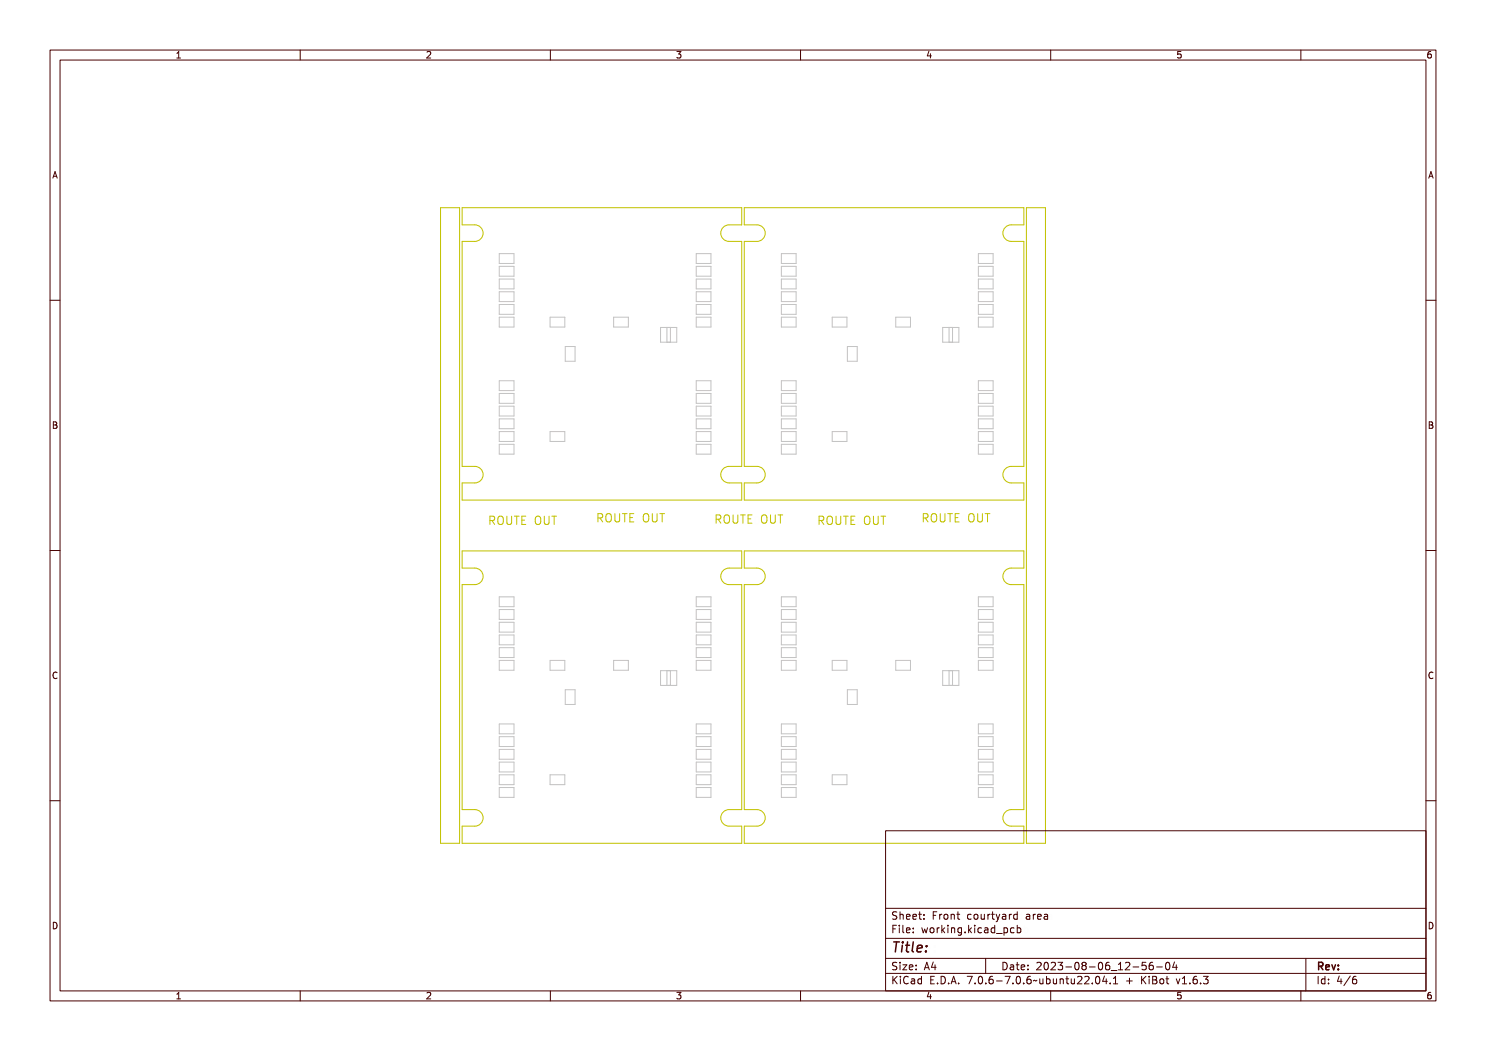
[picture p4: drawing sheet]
<svg xmlns="http://www.w3.org/2000/svg" width="297mm" height="210mm" viewBox="0 0 297 210" stroke-linecap="round" stroke-linejoin="round" font-family="sans-serif">
<g fill="none" stroke="#c2c2c2" stroke-width=".2">
<path d="M99.8 50.7h2.9v1.9h-2.9zM99.8 53.2h2.9v2h-2.9zM99.8 55.8h2.9v1.9h-2.9zM99.8 58.3h2.9v2h-2.9zM139.2 50.7h2.9v1.9h-2.9zM139.2 53.2h2.9v2h-2.9zM139.2 55.8h2.9v1.9h-2.9zM139.2 58.3h2.9v2h-2.9zM156.2 50.7h2.9v1.9h-2.9zM156.2 53.2h2.9v2h-2.9zM156.2 55.8h2.9v1.9h-2.9zM156.2 58.3h2.9v2h-2.9z"/>
<path d="M195.5 50.7h3v1.9h-3zM195.5 53.2h3v2h-3zM195.5 55.8h3v1.9h-3zM195.5 58.3h3v2h-3zM99.8 60.8h2.9v2h-2.9zM99.8 63.4h2.9v1.9h-2.9zM99.8 76.1h2.9v1.9h-2.9zM99.8 78.6h2.9v2h-2.9zM109.9 63.4h3v1.9h-3zM113 69.2h1.9v3h-1.9zM122.6 63.4h3v1.9h-3zM132 65.4h3.3v3h-3.3z"/>
<path d="M133.3 65.4v3M134 65.4v3M139.2 60.8h2.9v2h-2.9zM139.2 63.4h2.9v1.9h-2.9zM139.2 76.1h2.9v1.9h-2.9zM139.2 78.6h2.9v2h-2.9zM156.2 78.6h2.9v2h-2.9zM156.2 60.8h2.9v2h-2.9zM156.2 63.4h2.9v1.9h-2.9zM156.2 76.1h2.9v1.9h-2.9zM166.3 63.4h3v1.9h-3zM169.4 69.2h1.9v3h-1.9z"/>
<path d="M179 63.4h3v1.9h-3zM188.4 65.4h3.2v3h-3.2zM189.7 65.4v3M190.4 65.4v3M195.5 60.8h3v2h-3zM195.5 63.4h3v1.9h-3zM195.5 76.1h3v1.9h-3zM195.5 78.6h3v2h-3zM99.8 83.7h2.9v2h-2.9zM99.8 81.2h2.9v1.9h-2.9zM99.8 86.2h2.9v2h-2.9zM99.8 88.8h2.9v1.9h-2.9z"/>
<path d="M109.9 86.2h3v2h-3zM139.2 81.2h2.9v1.9h-2.9zM139.2 83.7h2.9v2h-2.9zM139.2 86.2h2.9v2h-2.9zM139.2 88.8h2.9v1.9h-2.9zM156.2 83.7h2.9v2h-2.9zM156.2 81.2h2.9v1.9h-2.9zM156.2 88.8h2.9v1.9h-2.9zM156.2 86.2h2.9v2h-2.9zM166.3 86.2h3v2h-3zM195.5 83.7h3v2h-3zM195.5 81.2h3v1.9h-3z"/>
<path d="M195.5 86.2h3v2h-3zM195.5 88.8h3v1.9h-3zM99.8 119.3h2.9v1.9h-2.9zM139.2 119.3h2.9v1.9h-2.9zM156.2 119.3h2.9v1.9h-2.9zM195.5 119.3h3v1.9h-3zM99.8 121.8h2.9v2h-2.9zM99.8 124.3h2.9v2h-2.9zM99.8 126.9h2.9v1.9h-2.9zM99.8 129.4h2.9v2h-2.9zM99.8 132h2.9v1.9h-2.9zM109.9 132h3v1.9h-3z"/>
<path d="M113 137.8h1.9v3h-1.9zM122.6 132h3v1.9h-3zM132 134h3.3v3h-3.3zM133.3 134v3M134 134v3M139.2 121.8h2.9v2h-2.9zM139.2 124.3h2.9v2h-2.9zM139.2 126.9h2.9v1.9h-2.9zM139.2 129.4h2.9v2h-2.9zM139.2 132h2.9v1.9h-2.9zM156.2 132h2.9v1.9h-2.9zM156.2 129.4h2.9v2h-2.9z"/>
<path d="M156.2 121.8h2.9v2h-2.9zM156.2 124.3h2.9v2h-2.9zM156.2 126.9h2.9v1.9h-2.9zM166.3 132h3v1.9h-3zM169.4 137.8h1.9v3h-1.9zM179 132h3v1.9h-3zM188.4 134h3.2v3h-3.2zM189.7 134v3M190.4 134v3M195.5 121.8h3v2h-3zM195.5 124.3h3v2h-3zM195.5 126.9h3v1.9h-3z"/>
<path d="M195.5 129.4h3v2h-3zM195.5 132h3v1.9h-3zM99.8 144.7h2.9v1.9h-2.9zM99.8 147.2h2.9v2h-2.9zM99.8 149.7h2.9v2h-2.9zM99.8 152.3h2.9v1.9h-2.9zM99.8 154.8h2.9v2h-2.9zM99.8 157.4h2.9v1.9h-2.9zM109.9 154.8h3v2h-3zM139.2 144.7h2.9v1.9h-2.9zM139.2 147.2h2.9v2h-2.9zM139.2 149.7h2.9v2h-2.9z"/>
<path d="M139.2 152.3h2.9v1.9h-2.9zM139.2 154.8h2.9v2h-2.9zM139.2 157.4h2.9v1.9h-2.9zM156.2 144.7h2.9v1.9h-2.9zM156.2 149.7h2.9v2h-2.9zM156.2 154.8h2.9v2h-2.9zM156.2 147.2h2.9v2h-2.9zM156.2 152.3h2.9v1.9h-2.9zM156.2 157.4h2.9v1.9h-2.9zM166.3 154.8h3v2h-3zM195.5 144.7h3v1.9h-3zM195.5 147.2h3v2h-3z"/>
<path d="M195.5 149.7h3v2h-3zM195.5 152.3h3v1.9h-3zM195.5 154.8h3v2h-3zM195.5 157.4h3v1.9h-3z"/>
</g>
<g fill="none" stroke="#c2c200" stroke-width=".2">
<path d="M88 41.5h3.9v127h-3.9zM92.4 41.5h55.8v3.4h-2.5a1.65 1.65 0 0 0-1.6 1.7 1.65 1.65 0 0 0 1.6 1.6h2.5v45h-2.5a1.65 1.65 0 0 0-1.6 1.6 1.65 1.65 0 0 0 1.6 1.7h2.5v3.4h-55.8v-3.4h2.5a1.65 1.65 0 0 0 1.7-1.7 1.65 1.65 0 0 0-1.7-1.6h-2.5v-45h2.5a1.65 1.65 0 0 0 1.7-1.6 1.65 1.65 0 0 0-1.7-1.7h-2.5zM148.8 41.5h55.8v3.4h-2.5a1.65 1.65 0 0 0-1.7 1.7 1.65 1.65 0 0 0 1.7 1.6h2.5v45h-2.5a1.65 1.65 0 0 0-1.7 1.6 1.65 1.65 0 0 0 1.7 1.7h2.5v3.4h-55.8v-3.4h2.5a1.65 1.65 0 0 0 1.6-1.7 1.65 1.65 0 0 0-1.6-1.6h-2.5v-45h2.5a1.65 1.65 0 0 0 1.6-1.6 1.65 1.65 0 0 0-1.6-1.7h-2.5zM205.1 41.5h3.9v127h-3.9zM92.4 110.1h55.8v3.4h-2.5a1.65 1.65 0 0 0-1.6 1.7 1.65 1.65 0 0 0 1.6 1.6h2.5v45h-2.5a1.65 1.65 0 0 0-1.6 1.6 1.65 1.65 0 0 0 1.6 1.7h2.5v3.4h-55.8v-3.4h2.5a1.65 1.65 0 0 0 1.7-1.7 1.65 1.65 0 0 0-1.7-1.6h-2.5v-45h2.5a1.65 1.65 0 0 0 1.7-1.6 1.65 1.65 0 0 0-1.7-1.7h-2.5zM97.6 103.4a.8 .8 0 0 1 1 .3v.3l-.3 .2 .5 .8h-.3l-.2-.5-.3-.2h-.2v.7h-.2zM97.8 103.6h.2a.29 .29 0 0 1 .4 .3 .29 .29 0 0 1-.3 .2h-.3zM99.1 103.5a.59 .59 0 0 1 .7 0 .59 .59 0 0 1 .2 .7 .59 .59 0 0 1-.6 .8 .59 .59 0 0 1-.5-.8zM99.3 103.6a.63 .63 0 0 1 .4 1l-.1 .2a.62 .62 0 0 1-.4-1zM100.3 103.4h.2v1.1a.3 .3 0 0 0 .3 .4 .3 .3 0 0 0 .2-.4v-1.1h.3v1a.52 .52 0 0 1-.5 .6 .52 .52 0 0 1-.5-.6zM101.5 103.4h1.2v.2h-.5v1.4h-.2v-1.4h-.5zM103 103.4h.9v.2h-.7v.5h.7v.1h-.7v.6h.7v.2h-.9z"/>
<path d="M105.8 103.5a.59 .59 0 0 1 .7 0 .59 .59 0 0 1 .1 .7 .59 .59 0 0 1-.5 .8 .59 .59 0 0 1-.6-.8zM105.9 103.6a.63 .63 0 0 1 .4 1l-.2 .3a.91 .91 0 0 1-.2-1.3zM106.9 103.4h.2v1.1a.3 .3 0 0 0 .3 .4 .3 .3 0 0 0 .3-.4v-1.1h.2v1a.52 .52 0 0 1-.5 .6 .52 .52 0 0 1-.5-.6zM108.1 103.4h1.2v.2h-.5v1.4h-.2v-1.4h-.5zM110.3 103.1h.9M110.8 103.1v1.7M119.2 102.9a.8 .8 0 0 1 .9 .3l.1 .3-.3 .2 .5 .8h-.3l-.2-.6-.3-.1h-.2v.7h-.2zM119.4 103.1h.2a.29 .29 0 0 1 .4 .2 .29 .29 0 0 1-.4 .3h-.2zM120.7 103a.59 .59 0 0 1 .7 0 .59 .59 0 0 1 .2 .7 .59 .59 0 0 1-.6 .8 .59 .59 0 0 1-.5-.8zM120.9 103.1a.63 .63 0 0 1 .4 1l-.1 .2a.62 .62 0 0 1-.5-1zM121.9 102.9h.2v1.1a.3 .3 0 0 0 .3 .4 .3 .3 0 0 0 .2-.4v-1.1h.3v1a.52 .52 0 0 1-.5 .6 .52 .52 0 0 1-.5-.6zM123.1 102.9h1.2v.2h-.5v1.4h-.2v-1.4h-.5z"/>
<path d="M124.6 102.9h.9v.2h-.7v.4h.7v.2h-.7v.6h.7v.2h-.9zM127.4 103a.59 .59 0 0 1 .7 0 .59 .59 0 0 1 .1 .7 .59 .59 0 0 1-.5 .8 .59 .59 0 0 1-.6-.8zM127.5 103.1a.63 .63 0 0 1 .4 1l-.2 .3a.91 .91 0 0 1-.2-1.3zM128.5 102.9h.2v1.1a.3 .3 0 0 0 .3 .4 .3 .3 0 0 0 .3-.4v-1.1h.2v1a.52 .52 0 0 1-.5 .6 .52 .52 0 0 1-.5-.6zM129.7 102.9h1.2v.2h-.5v1.4h-.2v-1.4h-.5zM131.9 102.6h.9M132.3 102.6v1.7M142.8 103.1a.8 .8 0 0 1 1 .3v.4l-.3 .2 .5 .8h-.3l-.2-.6-.3-.1h-.2v.7h-.2zM143 103.3h.3a.29 .29 0 0 1 .3 .3 .29 .29 0 0 1-.3 .3h-.3zM144.3 103.2a.59 .59 0 0 1 .7 .1 .59 .59 0 0 1 .2 .6 .59 .59 0 0 1-.6 .9 .59 .59 0 0 1-.5-.9zM144.5 103.3a.63 .63 0 0 1 .4 1l-.1 .3a.62 .62 0 0 1-.4-1zM145.5 103.1h.2v1.1a.3 .3 0 0 0 .3 .4 .3 .3 0 0 0 .3-.4v-1.1h.2v1a.52 .52 0 0 1-.5 .7 .52 .52 0 0 1-.5-.7z"/>
<path d="M146.7 103.1h1.2v.2h-.5v1.5h-.2v-1.5h-.5zM148.2 103.1h.9v.2h-.7v.5h.7v.2h-.7v.6h.8v.2h-1zM148.8 110.1h55.8v3.4h-2.5a1.65 1.65 0 0 0-1.7 1.7 1.65 1.65 0 0 0 1.7 1.6h2.5v45h-2.5a1.65 1.65 0 0 0-1.7 1.6 1.65 1.65 0 0 0 1.7 1.7h2.5v3.4h-55.8v-3.4h2.5a1.65 1.65 0 0 0 1.6-1.7 1.65 1.65 0 0 0-1.6-1.6h-2.5v-45h2.5a1.65 1.65 0 0 0 1.6-1.6 1.65 1.65 0 0 0-1.6-1.7h-2.5zM151 103.2a.59 .59 0 0 1 .7 .1 .59 .59 0 0 1 .1 .6 .59 .59 0 0 1-.5 .9 .59 .59 0 0 1-.6-.9zM151.1 103.3a.63 .63 0 0 1 .5 1l-.3 .3a.91 .91 0 0 1-.2-1.3zM152.1 103.1h.2v1.1a.3 .3 0 0 0 .3 .4 .3 .3 0 0 0 .3-.4v-1.1h.2v1a.52 .52 0 0 1-.5 .7 .52 .52 0 0 1-.5-.7zM153.3 103.1h1.3v.2h-.6v1.5h-.2v-1.5h-.5zM155.5 102.9h.9M156 102.9v1.6M163.4 103.4a.8 .8 0 0 1 .9 .3l.1 .3-.4 .2 .6 .8h-.3l-.2-.5-.3-.2h-.2v.7h-.2zM163.6 103.6h.2a.29 .29 0 0 1 .4 .3 .29 .29 0 0 1-.4 .2h-.2zM164.9 103.5a.59 .59 0 0 1 .7 0 .59 .59 0 0 1 .2 .7 .59 .59 0 0 1-.6 .8 .59 .59 0 0 1-.5-.8z"/>
<path d="M165.1 103.6a.63 .63 0 0 1 .4 1l-.3 .3a.91 .91 0 0 1-.1-1.3zM166 103.4h.3v1.1a.3 .3 0 0 0 .2 .4 .3 .3 0 0 0 .3-.4v-1.1h.3v1a.52 .52 0 0 1-.5 .6 .52 .52 0 0 1-.6-.6zM167.3 103.4h1.2v.2h-.5v1.4h-.2v-1.4h-.5zM168.8 103.4h.9v.2h-.7v.5h.7v.1h-.7v.6h.7v.2h-.9zM171.6 103.5a.59 .59 0 0 1 .6 0 .59 .59 0 0 1 .2 .7 .59 .59 0 0 1-.5 .8 .59 .59 0 0 1-.6-.8zM171.7 103.6a.63 .63 0 0 1 .4 1l-.1 .2a.62 .62 0 0 1-.4-1zM172.7 103.4h.2v1.1a.3 .3 0 0 0 .3 .4 .3 .3 0 0 0 .3-.4v-1.1h.2v1a.52 .52 0 0 1-.5 .6 .52 .52 0 0 1-.5-.6zM173.9 103.4h1.2v.2h-.5v1.4h-.2v-1.4h-.5zM176.1 103.1h.9M176.5 103.1v1.7M184.2 102.9a.8 .8 0 0 1 1 .3v.3l-.3 .2 .5 .8h-.2l-.3-.6-.3-.1h-.2v.7h-.2zM184.4 103.1h.3a.29 .29 0 0 1 .3 .2 .29 .29 0 0 1-.3 .3h-.3z"/>
<path d="M185.7 103a.59 .59 0 0 1 .7 0 .59 .59 0 0 1 .2 .7 .59 .59 0 0 1-.5 .8 .59 .59 0 0 1-.6-.8zM185.9 103.1a.63 .63 0 0 1 .4 1l-.3 .3a.91 .91 0 0 1-.1-1.3zM186.9 102.9h.2v1.1a.3 .3 0 0 0 .3 .4 .3 .3 0 0 0 .3-.4v-1.1h.2v1a.52 .52 0 0 1-.5 .6 .52 .52 0 0 1-.5-.6zM188.1 102.9h1.2v.2h-.5v1.4h-.2v-1.4h-.5zM189.6 102.9h.9v.2h-.7v.4h.7v.2h-.7v.6h.8v.2h-1zM192.4 103a.59 .59 0 0 1 .7 0 .59 .59 0 0 1 .1 .7 .59 .59 0 0 1-.5 .8 .59 .59 0 0 1-.6-.8zM192.5 103.1a.63 .63 0 0 1 .5 1l-.2 .2a.62 .62 0 0 1-.4-1zM193.5 102.9h.2v1.1a.3 .3 0 0 0 .3 .4 .3 .3 0 0 0 .3-.4v-1.1h.2v1a.52 .52 0 0 1-.5 .6 .52 .52 0 0 1-.5-.6zM194.7 102.9h1.3v.2h-.6v1.4h-.2v-1.4h-.5zM196.9 102.6h.9M197.4 102.6v1.7"/>
</g>
<g fill="none" stroke="#480000" stroke-width=".2">
<path d="M10 10h277v190h-277zM12 12h273v186h-273zM60 10v2M110 10v2M160 10v2M210 10v2M260 10v2M10 60h2M285 60h2M10 110h2M285 110h2M10 160h2"/>
<path d="M285 160h2M177 166h108v32h-108zM60 198v2M110 198v2M160 198v2M177 181.5h108M177 187.5h108M177 191.5h108M177 194.5h108M178.1 195.2h.2v.6l.6-.6h.3l-.6 .6 .6 .8h-.2l-.5-.7-.2 .2v.5h-.2zM178.2 185h.9v.2h-.7v.4h.6v.2h-.6v.7h-.2zM178.3 182.4l.5-.1h.2v.2a.31 .31 0 0 0-.5-.1 .31 .31 0 0 0 0 .5 .5 .5 0 0 1 .6 .6 .5 .5 0 0 1-.8 .2l-.1-.2a.34 .34 0 0 0 .4 .1 .34 .34 0 0 0 .1-.5 .47 .47 0 0 1-.5-.2 .47 .47 0 0 1 .1-.5z"/>
<path d="M178.3 192.5l.5-.1h.2v.2a.31 .31 0 0 0-.5-.1 .31 .31 0 0 0 0 .5 .5 .5 0 0 1 .6 .6 .5 .5 0 0 1-.8 .2l-.1-.2a.34 .34 0 0 0 .4 .1 .34 .34 0 0 0 .1-.5 .47 .47 0 0 1-.5-.2 .47 .47 0 0 1 .1-.5zM179.4 182.2h.2v.6a.35 .35 0 0 1 .4-.1 .35 .35 0 0 1 .2 .4v.6h-.2v-.8h-.4v.8h-.2zM179.5 185.4h.4v.9h.4v.2h-.9v-.2h.3v-.8h-.2zM179.5 192.8h.4v.9h.4v.1h-.9v-.1h.3v-.8h-.2zM179.5 195.6h.4v.9h.4v.1h-.9v-.1h.3v-.8h-.2zM179.7 184.9h.2v.3h-.2zM179.7 192.3h.2v.3h-.2zM179.7 195.1h.2v.3h-.2zM180.6 184.9h.4v1.3l.4 .1v.2l-.5-.2v-1.2h-.3zM180.6 192.8h.8l-.6 .9h.6v.1h-.8l.6-.9h-.6zM180.7 182.8l.1-.1a.49 .49 0 0 1 .5 0 .49 .49 0 0 1 .2 .5h-.8a.42 .42 0 0 0 .3 .4 .42 .42 0 0 0 .4-.1 .47 .47 0 0 1-.4 .3 .47 .47 0 0 1-.4-.3zM180.7 195.4a.4 .4 0 0 1 .4-.3 .4 .4 0 0 1 .4 .3 .56 .56 0 0 0-.8 .4 .56 .56 0 0 0 .5 .7l.3-.1a.43 .43 0 0 1-.5 .3 .43 .43 0 0 1-.4-.4v-.6z"/>
<path d="M180.8 182.9l.4-.1 .1 .3h-.6zM181.8 195.6l.3-.1a.43 .43 0 0 1 .5 .5v.6h-.1v-.1a.38 .38 0 0 1-.5 .2 .38 .38 0 0 1-.2-.5 .38 .38 0 0 1 .4-.2h.3a.35 .35 0 0 0-.3-.4 .35 .35 0 0 0-.4 .2zM181.9 182.8l.1-.1a.49 .49 0 0 1 .5 0 .49 .49 0 0 1 .2 .5h-.8a.42 .42 0 0 0 .3 .4 .42 .42 0 0 0 .5-.1 .47 .47 0 0 1-.5 .3 .47 .47 0 0 1-.4-.3zM181.9 185.5l.1-.1a.49 .49 0 0 1 .5 0 .49 .49 0 0 1 .2 .5h-.8a.42 .42 0 0 0 .3 .4 .42 .42 0 0 0 .5-.1 .47 .47 0 0 1-.5 .3 .47 .47 0 0 1-.4-.3zM181.9 192.9l.1-.1a.49 .49 0 0 1 .5 0 .49 .49 0 0 1 .2 .5h-.8a.42 .42 0 0 0 .3 .4 .42 .42 0 0 0 .5-.1 .47 .47 0 0 1-.5 .3 .47 .47 0 0 1-.4-.3zM182 196.2l.5-.1a.31 .31 0 0 1-.2 .4 .31 .31 0 0 1-.4-.1zM182 182.9l.4-.1 .1 .3h-.6zM182 185.6l.4-.1 .1 .3h-.6zM182 193l.4-.1 .1 .3h-.6zM183 195.7l.4-.2 .2 .2v-.6h.2v1.5h-.2v-.1a.42 .42 0 0 1-.5 .1 .42 .42 0 0 1-.2-.5zM183.2 195.8l.1-.1a.4 .4 0 0 1 .3 .4 .4 .4 0 0 1-.3 .4l-.2-.2zM183.2 182.3h.2v.4h.4v.1h-.4v.7l.4 .1v.1h-.4l-.1-.1-.1-.8h-.3v-.1h.3z"/>
<path d="M183.3 185.4h.2v.3h-.2zM183.3 186.2h.2v.3h-.2zM183.3 192.8h.2v.3h-.2zM183.3 193.6h.2v.2h-.2zM184.5 182.7h.2v.3h-.2zM184.5 183.5h.2v.2h-.2zM185.2 185.4h.2l.2 .8 .1-.5h.2l.2 .5 .1-.8h.2l-.2 1.1h-.2l-.2-.7-.2 .7h-.1zM185.4 195.2h.9v.2h-.7v.4h.6v.2h-.6v.5h.7v.1h-.9zM185.7 192.4h.2l.5 1.4h-.2l-.1-.3h-.5l-.1 .3h-.2zM185.8 192.6l.2 .7h-.4zM186.6 182.3h.9v.2h-.7v.4h.6v.2h-.6v.6h-.2zM186.8 185.6l.1-.1a.39 .39 0 0 1 .4 .4 .39 .39 0 0 1-.4 .4l-.1-.2z"/>
<path d="M186.9 196.4h.2v.2h-.2zM187.1 192.4h.2v.9h.2v.2h-.2v.3h-.2v-.3h-.6zM187.1 192.6v.7h-.4zM187.8 195.2a.76 .76 0 0 1 .9 .7 .76 .76 0 0 1-.9 .7zM188 195.4a.57 .57 0 0 1 .5 .5 .57 .57 0 0 1-.5 .6zM188 182.7h.2v.2v-.1a.29 .29 0 0 1 .3-.2 .29 .29 0 0 1 .3 .3 .37 .37 0 0 0-.5-.1 .37 .37 0 0 0-.1 .4v.5h-.2zM188 185.4h.2v.2v-.1a.29 .29 0 0 1 .3-.2 .29 .29 0 0 1 .3 .3 .37 .37 0 0 0-.5-.1 .37 .37 0 0 0-.1 .4v.6h-.2zM189.1 184.9h.1v.9l.5-.4h.2l-.4 .4 .5 .7h-.2l-.4-.6-.2 .1v.5h-.1zM189.2 182.9l.1-.1a.39 .39 0 0 1 .4 .4 .39 .39 0 0 1-.4 .4l-.1-.2zM189.3 196.4h.3v.2h-.3zM190.2 182.7h.2v.1a.35 .35 0 0 1 .4-.1 .35 .35 0 0 1 .3 .4v.6h-.2l-.1-.8h-.3l-.1 .8h-.2zM190.3 185.4h.4v.9h.4v.2h-.9v-.2h.4v-.8h-.3z"/>
<path d="M190.5 195.2h.3l.4 1.4h-.2l-.1-.3h-.5l-.1 .3h-.2zM190.6 184.9h.1v.3h-.1zM190.6 195.4l.2 .7h-.4zM191.4 185.4h.2v.1a.35 .35 0 0 1 .4-.1 .35 .35 0 0 1 .3 .4v.7h-.2l-.1-.9h-.3l-.1 .9h-.2zM191.7 182.3h.1v.4h.4v.1h-.4v.7l.4 .1v.1h-.4l-.1-.1v-.8h-.3v-.1h.3zM191.7 196.4h.3v.2h-.3zM192.7 185.5l.3-.2 .3 .2v-.1h.2v1a.53 .53 0 0 1-.8 .4v-.2a.36 .36 0 0 0 .4 .1 .36 .36 0 0 0 .2-.4l-.1 .1a.53 .53 0 0 1-.7-.3 .53 .53 0 0 1 .2-.6zM192.8 185.6l.1-.1a.39 .39 0 0 1 .4 .4 .39 .39 0 0 1-.4 .4l-.1-.2zM193.8 195.2h.9l-.5 1.4h-.2l.5-1.2h-.7zM194 182.8a.39 .39 0 0 1 .4-.2 .39 .39 0 0 1 .3 .3 .4 .4 0 0 0-.6 0 .4 .4 0 0 0 0 .6 .4 .4 0 0 0 .6 0 .45 .45 0 0 1-.6 .3 .45 .45 0 0 1-.3-.6zM194.1 186.2h.3v.3h-.3zM195.1 184.9h.2v.9l.4-.4h.3l-.5 .4 .5 .7h-.2l-.4-.6-.1 .1v.5h-.2z"/>
<path d="M195.2 182.9l.1-.1a.39 .39 0 0 1 .4 .4 .39 .39 0 0 1-.4 .4l-.1-.2zM195.3 196.4h.3v.2h-.3zM196.2 182.7h.2v.8l.2 .1 .3-.2v-.7h.2v1h-.2v-.1a.35 .35 0 0 1-.4 .2 .35 .35 0 0 1-.3-.5zM196.3 185.4h.5v.9h.3v.2h-.9v-.2h.4v-.8h-.3zM196.3 195.4a.57 .57 0 0 1 .7 0 .57 .57 0 0 1 .1 .8 .5 .5 0 0 1-.6 .5 .5 .5 0 0 1-.3-.8zM196.5 195.4a.61 .61 0 0 1 .4 1l-.1 .1a.61 .61 0 0 1-.4-1zM196.6 184.9h.2v.3h-.2zM197 191.5v3M197.6 185.5a.39 .39 0 0 1 .4-.2 .39 .39 0 0 1 .3 .3 .4 .4 0 0 0-.6 0 .4 .4 0 0 0 0 .6 .4 .4 0 0 0 .6 0 .45 .45 0 0 1-.6 .3 .45 .45 0 0 1-.3-.6zM197.6 182.7h.2v.2v-.1a.29 .29 0 0 1 .4-.2 .29 .29 0 0 1 .2 .3 .37 .37 0 0 0-.4-.1 .37 .37 0 0 0-.2 .4v.5h-.2zM197.7 196.4h.3v.2h-.3zM198.7 185.4l.2-.1a.43 .43 0 0 1 .6 .5v.7h-.2v-.2a.38 .38 0 0 1-.5 .2 .38 .38 0 0 1-.2-.5 .38 .38 0 0 1 .5-.2h.2a.35 .35 0 0 0-.3-.4 .35 .35 0 0 0-.3 .2z"/>
<path d="M198.7 195.4a.38 .38 0 0 1 .4-.3 .38 .38 0 0 1 .3 .3 .43 .43 0 0 0-.5 0 .43 .43 0 0 0-.1 .5 .46 .46 0 0 1 .7 .1 .46 .46 0 0 1-.2 .6 .46 .46 0 0 1-.7-.2zM198.8 186l.5-.1a.31 .31 0 0 1-.1 .4 .31 .31 0 0 1-.4-.1zM198.9 182.3h.2v.4h.4v.1h-.4v.7l.4 .1v.1h-.4l-.2-.1v-.8h-.3v-.1h.3zM199.8 182.7h.1l.4 .8 .3-.8h.2l-.3 .7a.68 .68 0 0 1-.7 .8l.4-.5zM199.9 185.5l.3-.2 .3 .2v-.6h.2v1.6h-.2v-.2a.42 .42 0 0 1-.5 .1 .42 .42 0 0 1-.2-.5zM200 196h.5v.2h-.5zM200 185.6l.1-.1a.39 .39 0 0 1 .4 .4 .39 .39 0 0 1-.4 .4l-.1-.2zM200.1 192.4a.76 .76 0 0 1 1 .7 .76 .76 0 0 1-1 .7zM200.3 192.6a.57 .57 0 0 1 .6 .5 .57 .57 0 0 1-.6 .6zM200.9 186.8l1.2 .1zM201 195.2h.9l-.5 1.4h-.2l.5-1.2h-.7zM201.1 182.7l.2-.1a.43 .43 0 0 1 .6 .5v.6h-.2v-.1a.38 .38 0 0 1-.5 .2 .38 .38 0 0 1-.2-.5 .38 .38 0 0 1 .5-.2h.2a.35 .35 0 0 0-.2-.4 .35 .35 0 0 0-.4 .2z"/>
<path d="M201.2 183.3l.5-.1a.31 .31 0 0 1-.1 .4 .31 .31 0 0 1-.4-.1zM201.4 192.8l.3-.1a.43 .43 0 0 1 .5 .5v.6h-.1v-.1a.38 .38 0 0 1-.5 .2 .38 .38 0 0 1-.2-.5 .38 .38 0 0 1 .4-.2h.3a.35 .35 0 0 0-.3-.4 .35 .35 0 0 0-.4 .2zM201.6 193.4l.5-.1a.31 .31 0 0 1-.2 .4 .31 .31 0 0 1-.4-.1zM202.2 185.4h.2v.1a.53 .53 0 0 1 .8 .3 .53 .53 0 0 1-.6 .7l-.2-.2v.6h-.2zM202.4 182.7h.2v.2l.1-.1a.29 .29 0 0 1 .3-.2 .29 .29 0 0 1 .2 .3 .37 .37 0 0 0-.4-.1 .37 .37 0 0 0-.2 .4v.5h-.2zM202.5 185.6l.1-.1a.4 .4 0 0 1 .4 .4 .4 .4 0 0 1-.4 .4l-.2-.2zM202.5 196.4h.3v.2h-.3zM202.8 192.4h.2v.4h.4v.1h-.4v.7l.4 .1v.1h-.4l-.2-.1v-.8h-.3v-.1h.3zM203.5 182.8l.3-.2 .3 .2v-.6h.2v1.5h-.2v-.1a.42 .42 0 0 1-.5 .1 .42 .42 0 0 1-.2-.5zM203.5 195.4a.57 .57 0 0 1 .8 0 .57 .57 0 0 1 0 .8 .5 .5 0 0 1-.6 .5 .5 .5 0 0 1-.3-.8zM203.6 185.5a.39 .39 0 0 1 .4-.2 .39 .39 0 0 1 .3 .3 .4 .4 0 0 0-.5 0 .4 .4 0 0 0 0 .6 .4 .4 0 0 0 .5 0 .45 .45 0 0 1-.6 .3 .45 .45 0 0 1-.2-.6zM203.6 182.9l.1-.1a.4 .4 0 0 1 .4 .4 .4 .4 0 0 1-.4 .4l-.1-.2z"/>
<path d="M203.7 195.4a.61 .61 0 0 1 .4 1l-.1 .1a.61 .61 0 0 1-.3-1zM203.9 192.9l.1-.1a.49 .49 0 0 1 .5 0 .49 .49 0 0 1 .2 .5h-.8a.42 .42 0 0 0 .3 .4 .42 .42 0 0 0 .5-.1 .47 .47 0 0 1-.5 .3 .47 .47 0 0 1-.4-.3zM204 193l.4-.1 .1 .3h-.6zM204.7 184.9h.1v.6a.53 .53 0 0 1 .8 .3 .53 .53 0 0 1-.6 .7l-.2-.2v.2h-.1zM204.9 185.6l.1-.1a.39 .39 0 0 1 .4 .4 .39 .39 0 0 1-.4 .4l-.1-.2zM204.9 196.4h.3v.2h-.3zM205.3 192.8h.2v.3h-.2zM205.3 193.6h.2v.2h-.2zM205.9 182.7l.3-.1a.43 .43 0 0 1 .5 .5v.6h-.2v-.1a.38 .38 0 0 1-.5 .2 .38 .38 0 0 1-.2-.5 .38 .38 0 0 1 .5-.2h.2a.35 .35 0 0 0-.2-.4 .35 .35 0 0 0-.4 .2zM205.9 195.4a.38 .38 0 0 1 .4-.3 .38 .38 0 0 1 .3 .3 .43 .43 0 0 0-.5 0 .43 .43 0 0 0-.1 .5 .46 .46 0 0 1 .7 .1 .46 .46 0 0 1-.2 .6 .46 .46 0 0 1-.6-.2zM206.1 183.3l.4-.1a.31 .31 0 0 1-.1 .4 .31 .31 0 0 1-.4-.1zM207 196l1-.1a.49 .49 0 0 1-.8 .1l-.2 .2z"/>
<path d="M207.2 182.7h.2v.2l.1-.1a.29 .29 0 0 1 .3-.2 .29 .29 0 0 1 .2 .3 .37 .37 0 0 0-.4-.1 .37 .37 0 0 0-.2 .4v.5h-.2zM207.4 192.5a.53 .53 0 0 1 .8 .1 .53 .53 0 0 1-.3 .7l-.3 .4h.7v.1h-.9l.3-.5a.4 .4 0 0 0 .3-.4 .4 .4 0 0 0-.3-.4l-.3 .2zM208.3 195.6h.1l.1 .8 .2 .1 .2-.2v-.7h.2v1h-.2v-.1a.35 .35 0 0 1-.4 .2 .35 .35 0 0 1-.2-.5zM208.3 182.8l.2-.1a.49 .49 0 0 1 .5 0 .49 .49 0 0 1 .2 .5h-.8a.42 .42 0 0 0 .3 .4 .42 .42 0 0 0 .4-.1 .47 .47 0 0 1-.4 .3 .47 .47 0 0 1-.4-.3zM208.5 182.9l.3-.1 .2 .3h-.6zM208.7 192.6a.57 .57 0 0 1 .7 0 .57 .57 0 0 1 .1 .8 .5 .5 0 0 1-.6 .5 .5 .5 0 0 1-.3-.8zM208.9 192.6a.61 .61 0 0 1 .3 1l-.1 .1a.61 .61 0 0 1-.3-1zM209.5 195.1h.2v.6a.53 .53 0 0 1 .7 .3 .53 .53 0 0 1-.6 .7l-.1-.2v.1h-.2zM209.5 182.7l.3-.1a.43 .43 0 0 1 .5 .5v.6h-.2v-.1a.38 .38 0 0 1-.5 .2 .38 .38 0 0 1-.2-.5 .38 .38 0 0 1 .5-.2h.2a.35 .35 0 0 0-.2-.4 .35 .35 0 0 0-.4 .2zM209.7 183.3l.4-.1a.31 .31 0 0 1-.1 .4 .31 .31 0 0 1-.4-.1zM209.7 195.8l.1-.1a.4 .4 0 0 1 .4 .4 .4 .4 0 0 1-.4 .4l-.1-.2zM209.8 192.5a.53 .53 0 0 1 .8 .1 .53 .53 0 0 1-.3 .7l-.3 .4h.7v.1h-.9l.3-.5a.4 .4 0 0 0 .3-.4 .4 .4 0 0 0-.3-.4l-.3 .2z"/>
<path d="M210 198v2M210.7 195.6h.2v.8l.2 .1 .2-.2v-.7h.2v1h-.2v-.1a.35 .35 0 0 1-.4 .2 .35 .35 0 0 1-.2-.5zM211 192.4a.46 .46 0 0 1 .6 0 .46 .46 0 0 1 .1 .6l-.1 .1a.47 .47 0 0 1 .2 .7 .47 .47 0 0 1-.7 0l-.1-.2a.35 .35 0 0 0 .5 .1 .35 .35 0 0 0 0-.5h-.3v-.2a.29 .29 0 0 0 .4-.1 .29 .29 0 0 0-.1-.4 .29 .29 0 0 0-.4 .1h-.1zM211.9 195.6h.2v.1a.35 .35 0 0 1 .4-.1 .35 .35 0 0 1 .2 .4v.6h-.2v-.8h-.4v.8h-.2zM212.4 193.2h.5v.2h-.5zM213.3 195.2h.2v.4h.4v.1h-.4v.7l.4 .1v.1h-.4l-.2-.1v-.8h-.3v-.1h.3zM213.5 192.6a.57 .57 0 0 1 .7 0 .57 .57 0 0 1 .1 .8 .5 .5 0 0 1-.6 .5 .5 .5 0 0 1-.3-.8zM213.7 192.6a.61 .61 0 0 1 .3 1v.1a.61 .61 0 0 1-.4-1zM214.3 195.6h.2v.8l.2 .1 .2-.2v-.7h.2v1h-.2v-.1a.35 .35 0 0 1-.4 .2 .35 .35 0 0 1-.2-.5zM214.7 192.5a.41 .41 0 0 1 .7-.1 .41 .41 0 0 1-.2 .7 .42 .42 0 0 1 .2 .6 .42 .42 0 0 1-.7 0 .42 .42 0 0 1 .2-.6l-.3-.2zM215.5 195.3a.53 .53 0 0 1 .8 .1 .53 .53 0 0 1-.3 .7l-.3 .4h.6v.1h-.9l.4-.5a.4 .4 0 0 0 .3-.4 .4 .4 0 0 0-.3-.4l-.3 .2zM216 193.2h.5v.2h-.5z"/>
<path d="M216.7 195.3a.53 .53 0 0 1 .8 .1 .53 .53 0 0 1-.3 .7l-.3 .4h.6v.1h-.9l.4-.5a.4 .4 0 0 0 .3-.4 .4 .4 0 0 0-.3-.4l-.3 .2zM217.1 192.6a.57 .57 0 0 1 .7 0 .57 .57 0 0 1 .1 .8 .5 .5 0 0 1-.6 .5 .5 .5 0 0 1-.3-.8zM217.3 192.6a.61 .61 0 0 1 .3 1v.1a.61 .61 0 0 1-.4-1zM218.2 196.4h.2v.2h-.2zM218.3 192.6a.38 .38 0 0 1 .4-.3 .38 .38 0 0 1 .3 .3 .43 .43 0 0 0-.5 0 .43 .43 0 0 0-.1 .5 .46 .46 0 0 1 .6 .1 .46 .46 0 0 1-.1 .6 .46 .46 0 0 1-.7-.2zM219.2 195.4a.57 .57 0 0 1 .7 0 .57 .57 0 0 1 .1 .8 .5 .5 0 0 1-.7 .5 .5 .5 0 0 1-.3-.8zM219.2 194.2l1.3 .1zM219.4 195.4a.61 .61 0 0 1 .3 1l-.1 .1a.61 .61 0 0 1-.3-1zM220.7 192.5l.5-.1v1.3h.3v.1h-.8v-.1h.3v-1.1h-.3zM220.8 195.2h.2v.9h.2v.2h-.2v.3h-.2v-.3h-.6zM220.8 195.4v.7h-.4zM221.8 196.4h.2v.2h-.2z"/>
<path d="M221.8 192.5a.53 .53 0 0 1 .8 .1 .53 .53 0 0 1-.3 .7l-.3 .4h.7v.1h-.9l.3-.5a.4 .4 0 0 0 .4-.4 .4 .4 0 0 0-.4-.4l-.3 .2zM222.8 195.3l.5-.1v1.3h.3v.1h-.8v-.1h.3v-1.1h-.3zM223.2 193.2h.5v.2h-.5zM224.3 192.4h.7v.2h-.6v.3a.53 .53 0 0 1 .7 .7 .53 .53 0 0 1-.9 .2v-.2a.38 .38 0 0 0 .5 .1 .38 .38 0 0 0 .1-.5 .38 .38 0 0 0-.5-.1zM225.4 195.5h.2v.4h.4v.2h-.4v.4h-.2v-.4h-.4v-.2h.4zM225.5 192.6a.38 .38 0 0 1 .4-.3 .38 .38 0 0 1 .3 .3 .43 .43 0 0 0-.5 0 .43 .43 0 0 0-.1 .5 .46 .46 0 0 1 .7 .1 .46 .46 0 0 1-.2 .6 .46 .46 0 0 1-.7-.2zM226.8 193.2h.5v.2h-.5zM227.5 195.2h.2v.6l.6-.6h.2l-.6 .6 .6 .8h-.2l-.5-.7-.1 .2v.5h-.2zM227.9 192.6a.57 .57 0 0 1 .8 0 .57 .57 0 0 1 0 .8 .5 .5 0 0 1-.6 .5 .5 .5 0 0 1-.3-.8zM228.2 192.6a.61 .61 0 0 1 .3 1l-.1 .1a.61 .61 0 0 1-.3-1zM228.8 195.6h.4v.9h.4v.1h-.9v-.1h.4v-.8h-.3zM229.1 195.1h.1v.3h-.1z"/>
<path d="M229.6 192.4h.2v.9h.2v.2h-.2v.3h-.2v-.3h-.6zM229.6 192.6v.7h-.5zM229.9 195.2h.4a.35 .35 0 0 1 .5 .2 .35 .35 0 0 1-.3 .5 .41 .41 0 0 1 .3 .5 .41 .41 0 0 1-.5 .2h-.4zM230.1 196h.2a.27 .27 0 0 1 .3 .2 .27 .27 0 0 1-.3 .3h-.2zM230.1 195.4h.2a.23 .23 0 0 1 .3 .2 .23 .23 0 0 1-.3 .2h-.2zM231.2 193.2h1.1M231.3 195.8l.1-.1a.39 .39 0 0 1 .4 .4 .39 .39 0 0 1-.4 .4l-.1-.2zM232.6 195.2h.1v.4h.4v.1h-.4l.1 .7 .3 .1v.1h-.3l-.2-.1v-.8h-.3v-.1h.3zM233.2 192.4l.1-.1a.8 .8 0 0 1 .5 .7 .8 .8 0 0 1-.5 .8 1 1 0 0 1-.1-1.4zM234.6 195.6h.2l.3 .9 .4-.9h.2l-.4 1h-.3zM234.7 192.2l-.3 1.1h.9M235.1 192.8v1"/>
<path d="M236 195.3l.5-.1v1.3h.3v.1h-.8v-.1h.3v-1.1h-.3zM237.4 196.4h.3v.2h-.3zM238.4 195.4a.38 .38 0 0 1 .4-.3 .38 .38 0 0 1 .3 .3 .43 .43 0 0 0-.5 0 .43 .43 0 0 0-.1 .5 .46 .46 0 0 1 .7 .1 .46 .46 0 0 1-.2 .6 .46 .46 0 0 1-.7-.2zM239.8 196.4h.3v.2h-.3zM240.7 195.2a.46 .46 0 0 1 .6 0 .46 .46 0 0 1 .1 .6l-.1 .1a.47 .47 0 0 1 .2 .7 .47 .47 0 0 1-.7 0l-.1-.2a.35 .35 0 0 0 .5 .1 .35 .35 0 0 0 0-.5l-.3-.1v-.1a.29 .29 0 0 0 .4-.1 .29 .29 0 0 0-.1-.4 .29 .29 0 0 0-.4 .1h-.1zM260 198v2M261 191.5v6.5M263.2 195.2h.8v.2h-.3v1.1h.3v.1h-.8v-.1h.3v-1.1h-.3zM264.4 195.7l.3-.2 .3 .2v-.6h.2v1.5h-.2v-.1a.42 .42 0 0 1-.5 .1 .42 .42 0 0 1-.2-.5zM264.6 195.8l.1-.1a.4 .4 0 0 1 .3 .4 .4 .4 0 0 1-.3 .4l-.2-.2zM265.9 195.6h.2v.3h-.2zM265.9 196.4h.2v.2h-.2z"/>
<path d="M268.5 195.2h.2v.9h.2v.2h-.2v.3h-.2v-.3h-.6zM268.5 195.4v.7h-.4zM269.9 195.2h.2l-.8 1.6h-.2zM270.5 195.4a.38 .38 0 0 1 .4-.3 .38 .38 0 0 1 .3 .3 .43 .43 0 0 0-.5 0 .43 .43 0 0 0-.2 .5 .46 .46 0 0 1 .7 .1 .46 .46 0 0 1-.2 .6 .46 .46 0 0 1-.6-.2z"/>
<circle cx="187" cy="185.9" r=".53"/>
<circle cx="189.4" cy="183.2" r=".53"/>
<circle cx="195.4" cy="183.2" r=".53"/>
<circle cx="196.7" cy="195.9" r=".13"/>
<circle cx="199.1" cy="196.2" r=".32"/>
<circle cx="203.9" cy="195.9" r=".13"/>
<circle cx="206.3" cy="196.2" r=".32"/>
<circle cx="209" cy="193.1" r=".13"/>
<circle cx="213.8" cy="193.1" r=".13"/>
<circle cx="215" cy="193.4" r=".29"/>
<circle cx="215" cy="192.8" r=".25"/>
<circle cx="217.4" cy="193.1" r=".13"/>
<circle cx="218.7" cy="193.4" r=".32"/>
<circle cx="219.5" cy="195.9" r=".13"/>
<circle cx="225.9" cy="193.4" r=".32"/>
<circle cx="228.3" cy="193.1" r=".13"/>
<circle cx="231.5" cy="196.1" r=".53"/>
<circle cx="238.8" cy="196.2" r=".32"/>
<circle cx="270.9" cy="196.2" r=".32"/>
</g>
<g fill="none" stroke="#480000" stroke-width=".3">
<path d="M178.1 188.4h1.4v.2h-.6v1.7h-.2v-1.7h-.6zM179.9 188.8h.7v1.3h.4v.2h-1.2v-.2h.5v-1.1h-.4zM180.3 188.3h.3v.3h-.3zM181.8 188.4h.2v.4h.6v.2h-.6v1l.6 .1v.2a.55 .55 0 0 1-.8-.5v-.8h-.4v-.2h.4zM183 188.3h.6l.1 1.6 .1 .2h.4v.2a.54 .54 0 0 1-.8-.5v-1.4h-.4zM184.8 189a.65 .65 0 0 1 .8-.1 .65 .65 0 0 1 .3 .7h-1.1a.56 .56 0 0 0 .4 .5 .56 .56 0 0 0 .6-.1v.2a.81 .81 0 0 1-1.1-.1 .81 .81 0 0 1 .1-1.1zM185 189.1l.4-.1 .2 .4h-.8zM186.7 188.9h.3v.4h-.3zM186.7 189.9h.3v.4h-.3zM263.1 192.4a.73 .73 0 0 1 .9 .2v.3l-.3 .3 .5 .6h-.2l-.3-.4-.2-.2h-.2v.6h-.2zM263.3 192.6h.2a.26 .26 0 0 1 .3 .2 .26 .26 0 0 1-.2 .3h-.3zM264.5 192.9l.1-.1a.49 .49 0 0 1 .5 0 .49 .49 0 0 1 .2 .5h-.8a.42 .42 0 0 0 .3 .4 .42 .42 0 0 0 .4-.1 .47 .47 0 0 1-.4 .3 .47 .47 0 0 1-.4-.3z"/>
<path d="M264.6 193l.3-.1 .2 .3h-.6zM265.5 192.8h.2l.3 .9 .3-.9h.2l-.4 1h-.2zM267.1 192.8h.2v.3h-.2zM267.1 193.6h.2v.2h-.2z"/>
</g>
<text font-size="2.7" fill="#480000" x="178" y="190.3">Title:</text>
<g font-size="2.2" fill="#c2c200">
<text x="97.4" y="105">ROUTE OUT</text>
<text x="119" y="104.5">ROUTE OUT</text>
<text x="142.7" y="104.8">ROUTE OUT</text>
<text x="163.2" y="105">ROUTE OUT</text>
<text x="184.1" y="104.5">ROUTE OUT</text>
</g>
<g font-size="2" fill="#480000">
<text x="178" y="183.7">Sheet: Front courtyard area</text>
<text x="178" y="186.5">File: working.kicad_pcb</text>
<text x="178" y="193.9">Size: A4</text>
<text x="178" y="196.6">KiCad E.D.A. 7.0.6-7.0.6~ubuntu22.04.1 + KiBot v1.6.3</text>
<text x="200" y="193.9">Date: 2023-08-06_12-56-04</text>
<text x="263" y="196.6">Id: 4/6</text>
<text x="263" y="193.9">Rev:</text>
</g>
<g font-size="1.7" fill="#480000">
<text x="35" y="11.7">1</text>
<text x="85" y="11.7">2</text>
<text x="135" y="11.7">3</text>
<text x="185" y="11.7">4</text>
<text x="235" y="11.7">5</text>
<text x="285" y="11.7">6</text>
<text x="10.5" y="35.7">A</text>
<text x="285.5" y="35.7">A</text>
<text x="10.5" y="85.6">B</text>
<text x="285.5" y="85.6">B</text>
<text x="10.5" y="135.7">C</text>
<text x="285.5" y="135.7">C</text>
<text x="10.5" y="185.6">D</text>
<text x="285.5" y="185.6">D</text>
<text x="35" y="199.7">1</text>
<text x="85" y="199.7">2</text>
<text x="135" y="199.7">3</text>
<text x="185" y="199.7">4</text>
<text x="235" y="199.7">5</text>
<text x="285" y="199.7">6</text>
</g>
</svg>
